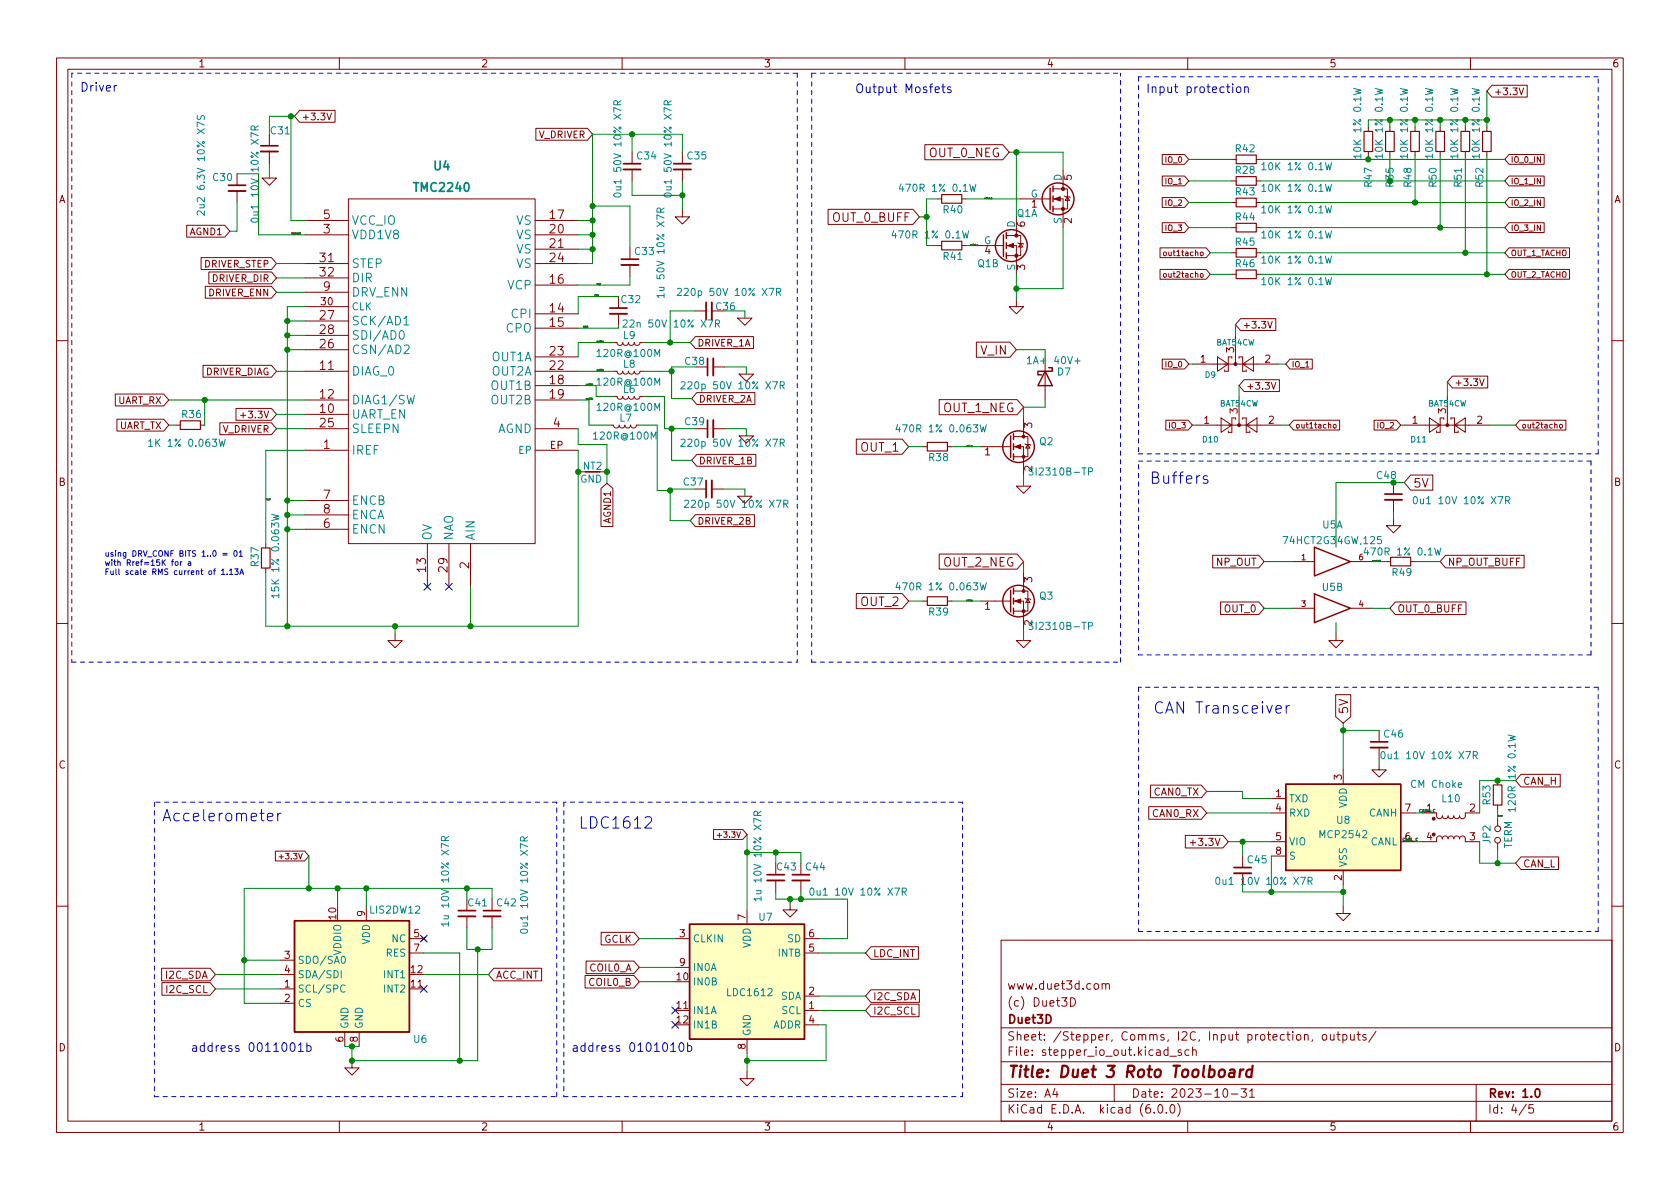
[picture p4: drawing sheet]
<svg xmlns="http://www.w3.org/2000/svg" width="297mm" height="210mm" viewBox="0 0 297 210" stroke-linecap="round" stroke-linejoin="round" font-family="sans-serif">
<g fill="none" stroke="#840000" stroke-width=".18">
<path d="M10 10.2h277v190.1h-277zM12 12.2h273v186.1h-273zM53 19.5h6.2v2.1h-6.2l-.9-1zM57.8 20l.4 1.2 .4-1.2M60 10.2v2M110 10.2v2M160 10.2v2M210 10.2v2M260 10.2v2M263.8 15.1h6.2v2.1h-6.2l-.9-1.1zM268.6 15.6l.4 1.1 .4-1.1M33 39.8h6.7l.9 1.1-.9 1h-6.7z"/>
<path d="M41.9 30.7v2.1M41.9 33.8v2M46.4 31.5h2.5l-1.3 1.3zM47.6 23.7v2.1M47.6 26.8v2M54 39h7.6M61.6 35.2h33v60.9h-33zM94.6 39h7.6M94.7 22.7h9.2l.9 1-.9 1.1h-9.2zM111.8 26.9v2.1M111.8 30v2M120.6 37.1v1.2h1.3l-1.3 1.3-1.2-1.3h1.2"/>
<path d="M120.6 26.9v2.1M120.6 30v2M146.4 37h15l1.2 1.3-1.2 1.4h-15zM163.5 25.6h13.8l1.1 1.3-1.1 1.4h-13.8zM165.7 35.2h.8M170.1 35.2h.7M179.7 38.3v3.4M180.3 35.2h5.1M185.5 35.2h.2M186.2 35.2h1.8v5.1M186.2 33.4h1.8M188 33.4h.7v3.6h-2.5"/>
<path d="M188 30.1v3.3M188.2 34.7l.1 .1h.8l.1 .1M188.7 34.8l.4 .6h-.8zM205.5 31.1h3.9l.8 .9-.8 .9h-3.9zM205.5 39.4h3.9l.8 .9-.8 .8h-3.9zM205.5 27.3h3.9l.8 .9-.8 .9h-3.9zM205.5 34.9h3.9l.8 .9-.8 .9h-3.9zM217.8 35.8h.8M217.8 28.2h.8M217.8 32h.8M222.1 35.8h.8M222.1 28.2h.8"/>
<path d="M222.1 32h.8M241.9 22.5v.7M241.9 26.8v.8M245.7 22.5v.7M245.7 26.8v.8M250.2 22.5v.7M250.2 26.8v.8M254.6 22.5v.7M254.6 26.8v.8M259.1 22.5v.7M259.1 26.8v.8M262.9 22.5v.7"/>
<path d="M262.9 26.8v.8M266.8 34.9h6.2v1.8h-6.2l-.7-.9zM266.8 39.4h6.2v1.7h-6.2l-.7-.8zM266.8 27.3h6.2v1.8h-6.2l-.7-.9zM266.8 31.1h6.2v1.8h-6.2l-.7-.9zM35.6 45.6h12.4l.9 1-.9 1.1h-12.4zM36.3 50.6h11.7l.9 1.1-.9 1h-11.7zM36.9 48.1h11.1l.9 1-.9 1.1h-11.1zM54 41.5h7.6M54 46.6h7.6M54 56.8h7.6M54 59.3h7.6"/>
<path d="M54 54.2h7.6M54 49.1h7.6M54 51.7h7.6M94.6 55.5h7.6M94.6 58h7.6M94.6 50.4h7.6M94.6 41.5h7.6M94.6 44.1h7.6M94.6 46.6h7.6M109.3 52.4v2.1M109.3 55.5v2M111.4 43.8v2"/>
<path d="M111.4 46.9v2M122.8 55h2M122.9 59.5h10.3v2.1h-10.3l-.9-1zM125.9 55h2M130.4 56.3h2.6l-1.3 1.2zM165.7 43.4h.8M170.1 43.4h.7M172.1 43.4h5.1M177.2 43.4h.2M177.9 43.4h1.8v5.1M177.9 41.7h1.8M179.7 53v1.2h1.3l-1.3 1.3-1.3-1.3h1.3"/>
<path d="M179.7 41.7h.8v3.5h-2.6M180 42.9l.1 .1h.7l.2 .2M180.5 43l.3 .7h-.7zM205.1 43.8h8.2l.7 .9-.7 .9h-8.2zM205.1 47.6h8.2l.7 .9-.7 .9h-8.2zM205.8 44.7l.1-.1 .3 .1-.1 .5-.3-.1zM205.8 48.5l.1-.1 .3 .1-.1 .5-.3-.1zM217.8 44.7h.8M217.8 40.3h.8M217.8 48.5h.8M218.4 59.3v5.1M219.3 56.4h6.3v2h-6.3l-.9-1z"/>
<path d="M222.1 44.7h.8M222.1 40.3h.8M222.1 48.5h.8M224.1 56.8l.4 1.2 .4-1.2M266.8 47.6h10.7v1.8h-10.7l-.7-.9zM266.8 43.8h10.7v1.8h-10.7l-.7-.9zM10 60.2h2M20.4 69.7h8.5l.9 1-.9 1.1h-8.5zM20.7 74.1h8.2l.9 1.1-.9 1h-8.2zM31.1 75.2h.8M35.4 75.2h.8M35.9 64.6h12.1l.9 1.1-.9 1h-12.1z"/>
<path d="M38.9 74.8h9.1l.9 1-.9 1.1h-9.1zM41.7 72.2h6.3l.9 1.1-.9 1h-6.3zM42.5 73.4h.9M54 65.7h7.6M54 75.8h7.6M54 79.6h7.6M54 73.3h7.6M54 70.7h7.6M54 61.8h7.6M94.6 65.7h7.6M94.6 75.8h7.6M94.6 79.6h7.6"/>
<path d="M94.6 70.7h7.6M94.6 68.2h7.6M94.6 63.1h7.6M107.9 75.2h.6l.1 .3 .4 .2 .3-.2 .2-.3 .1 .3 .3 .2 .4-.1 .2-.4 .2 .4 .4 .1 .3-.2 .1-.3 .2 .3 .3 .2 .4-.2 .1-.3h.5M108.6 65.7h.5l.1 .3 .4 .2 .4-.2 .1-.3 .1 .3 .3 .2 .4-.2 .2-.3 .2 .3 .5 .1 .2-.1 .1-.3 .2 .3 .4 .2 .3-.2 .2-.3h.5M108.6 60.6h.5l.1 .3 .4 .2 .4-.2 .1-.3 .1 .3 .3 .2 .4-.1 .2-.4 .2 .4 .5 .1 .2-.2 .1-.3 .2 .3 .4 .2 .3-.2 .2-.3h.5M108.6 70.1h.5l.1 .4 .4 .1 .4-.1 .1-.4 .1 .3 .3 .2 .4-.1 .2-.4 .2 .4 .5 .1 .2-.2 .1-.3 .2 .4 .4 .1 .3-.1 .2-.4h.5M123.1 75.8h2M123.1 64.9h2M123.2 69.4h10.3v2.1h-10.3l-.9-1zM126.1 75.8h2M126.1 64.9h2"/>
<path d="M130.7 66.2h2.5l-1.2 1.2zM130.7 77.1h2.5l-1.2 1.3zM151.4 77.7h8.1l1.2 1.3-1.2 1.3h-8.1zM163.2 79h.8M166.1 70.7h13.7l1.2 1.3-1.2 1.3h-13.7zM167.5 79h.8M172.6 60.5h6l1.1 1.3-1.1 1.4h-6zM173.4 79h5.3M179.2 79h1.8v5.1M179.2 77.2h2.5v3.6h-2.5M181 73.9v3.3M181.2 78.5l.2 .1h.7l.1 .1"/>
<path d="M181.7 78.6l.4 .6h-.7zM184.8 63.1v7.6M205.5 63.5h3.9l.8 .9-.8 .9h-3.9zM206.1 74.3h4l.7 .9-.7 .8h-4zM210.8 64.4h15.3M211.5 75.2h15.2M215.3 63.1l1.9 1.3-1.9 1.3zM215.9 73.9l1.9 1.3-1.9 1.2zM217.8 63.4v-.3h-.6v2.6h-.7v-.3M218.4 74.2v-.3h-.6v2.5h-.6v-.2M219.1 63.4v-.3h.6v2.6h.6v-.3M219.1 70.1v5.1"/>
<path d="M219.7 64.4l1.9-1.3v2.6zM219.7 74.2v-.3h.6v2.5h.7v-.2M220 67.1h6.2v2.1h-6.2l-.9-1zM220.3 75.2l1.9-1.3v2.5zM224.8 67.6l.4 1.2 .4-1.2M228.1 63.5h3.9v1.8h-3.9l-.8-.9zM228.7 74.3h8.2v1.7h-8.2l-.7-.8zM235.8 75.1l.1-.1 .3 .1v.6l-.4-.1zM243 74.3h3.9l.7 .9-.7 .8h-3.9zM248.3 75.2h15.2M252.7 73.9l1.9 1.3-1.9 1.2zM255.3 74.2v-.3h-.7v2.5h-.6v-.2"/>
<path d="M255.9 70.1v5.1M256.5 74.2v-.3h.7v2.5h.6v-.2M256.8 66.5h6.2v2.1h-6.2l-.9-1zM257.2 75.2l1.9-1.3v2.5zM261.6 67l.4 1.2 .4-1.2M268.7 74.3h8.2v1.7h-8.2l-.7-.8zM275.8 75.1l.3-.1 .2 .2v.3l-.2 .2-.4-.2zM285 60.2h2M47 96.1v.8M54 93.6h7.6M54 88.5h7.6M54 91.1h7.6"/>
<path d="M75.6 96.1v7.7M79.4 96.1v7.7M83.2 96.1v7.7M104.8 83.4h2.5M106.3 86.4l1-.9 1.1 .9v6.7h-2.1zM122.8 86.5h2M122.9 91h10.5v2.1h-10.5l-.9-1zM123.2 80.4h10.4v2.1h-10.4l-.9-1.1zM125.9 86.5h2M130.4 87.8h2.6l-1.3 1.2zM166.1 98h13.7l1.2 1.3-1.2 1.3h-13.7zM179.7 86h2.5l-1.2 1.2z"/>
<path d="M214.4 98.2h8.2l.9 1.1-.9 1.1h-8.2zM228.6 99.3h3.8M238.8 99.3h3.8M245.1 99.3h.8M246.4 91.7v1.3h1.2l-1.2 1.2-1.3-1.2h1.3M246.4 85.3v2.1M246.4 88.4v2M249.4 84h3.9v2.7h-3.9l-1.1-1.4zM249.4 99.3h.8M255.6 98.2h13.9v2.2h-13.9l-1-1.1zM10 110.2h2M47 100.5v.7"/>
<path d="M69.8 112v1.3h1.3l-1.3 1.2-1.2-1.2h1.2M151.4 105h8.1l1.2 1.3-1.2 1.3h-8.1zM163.2 106.3h.8M167.5 106.3h.8M173.4 106.3h5.3M179.2 106.3h1.8v5.1M179.2 104.5h2.5v3.6h-2.5M179.7 113.3h2.5l-1.2 1.2zM181 101.2v3.3M181.2 105.8l.2 .1h.7l.1 .1M181.7 105.9l.4 .6h-.7zM215.8 106.5h6.8l.9 1.1-.9 1.1h-6.8z"/>
<path d="M228.6 107.6h3.8M236.2 112v1.3h1.3l-1.3 1.2-1.3-1.2h1.3M238.8 107.6h3.8M246.7 106.5h12.5v2.2h-12.5l-1-1.1zM285 110.2h2M203.4 138.8h9l1 1.1-1 1.2h-9zM236.2 122.8h2.6v3.9l-1.3 1.2-1.3-1.2zM237.5 136.1v2.6M243.8 134.9v1.2h1.3l-1.3 1.3-1.2-1.3h1.2M243.8 129.2v2M243.8 132.2v2M264.8 138v.8"/>
<path d="M268.9 136.9h7v2.3h-7l-.9-1.2zM48.7 150.5h5.2l.7 .9-.7 .8h-5.2zM49.3 151.5h.8M82.5 159v2M87 159v2M126.2 146.7h5.1l.8 .9-.8 .8h-5.1zM126.8 147.7h.8M137.2 152.6v2.1M137.2 155.7v2M139.7 159.6v1.3h1.3l-1.3 1.3-1.3-1.3h1.3M141.6 152.6v2.1M141.6 155.7v2"/>
<path d="M203.1 142.6h9.3l1 1.2-1 1.1h-9.3zM209.6 147.7h6.6l1 1.1-1 1.1h-6.6zM210.4 149h1M219.7 151.4v2M219.7 154.4v2.1M224.8 143.8h2.5M224.8 148.8h2.5M224.8 141.2h2.5M224.8 151.4h2.5M237.5 153.9v2.6M247.6 143.8h2.6M247.6 148.8h2.6"/>
<path d="M251.5 143.8h2.5v.7l.5 .3 .4-.2 .1-.3 .1 .3 .3 .2 .5-.1 .1-.4 .2 .3 .3 .2 .4-.1 .1-.4 .1 .3 .3 .1h.4l.3-.4 .1 .4 .5 .1 .3-.4 .1-.6h2.5M251.5 148.8h2.5v-.7l.5-.3 .4 .2 .1 .3 .1-.3 .3-.2 .4 .1 .2 .4 .2-.4h.5l.3 .1v.3l.2-.4 .4-.1 .3 .2 .2 .3 .1-.4 .5-.1 .3 .4 .1 .6h2.5M264.8 142.4v.7M264.8 145v1M264.8 149.1v1M268.9 151.5h6.7v2.3h-6.7l-.9-1.2zM10 160.2h2M28.6 171.2h8.5l1 1.1-1 1.1h-8.5zM28.6 173.8h8.5l1 1.1-1 1.1h-8.5zM49.5 174.9h2.6M49.5 177.4h2.6M49.5 169.8h2.6"/>
<path d="M49.5 172.3h2.6M64.8 160.3v2.5M72.4 174.9h2.5M72.4 166h2.5M72.4 168.5h2.5M74.5 165.6l.8 .8M75.3 165.6l-.8 .8M82.5 162v2.1M87 162v2.1M87.3 171.2h8.5v2.2h-8.5l-.9-1.1zM103.4 172.5h8.7l.9 1.1-.9 1.1h-8.7zM103.6 170h8.5l.9 1.1-.9 1.1h-8.5z"/>
<path d="M106.3 164.9h5.8l.9 1.1-.9 1.1h-5.8zM119.4 166h2.5M119.4 178.7h2.5M119.4 171.1h2.5M132.1 160.9v2.5M142.2 166h2.6M142.2 168.5h2.6M142.2 178.7h2.6M142.2 176.1h2.6M154 167.4h8.4v2.2h-8.4l-1-1.1zM154 175h8.6v2.3h-8.6l-1-1.2zM154 177.6h8.5v2.2h-8.5l-1-1.1z"/>
<path d="M177 166.3h108v32h-108zM189.3 176.4a.76 .76 0 0 1 .9 .8 .76 .76 0 0 1-.9 .7zM194.9 174.1l.2-.2 .3 .1 .1 .9M194.9 173.9v1M195.5 174.1l.2-.2 .4 .1v.9M237.5 160.3v1.2h1.3l-1.3 1.3-1.3-1.3h1.3M285 160.2h2M60 198.3v2M61 182.5v2.5M62.2 187.6v1.2h1.3l-1.3 1.3-1.2-1.3h1.2M63.5 182.5v2.5M110 198.3v2"/>
<path d="M132.1 189.5v1.2h1.2l-1.2 1.3-1.3-1.3h1.3M132.1 183.8v2.5M142.2 181.2h2.6M160 198.3v2M177 194.8h108M177 191.8h108M177 187.8h108M177 181.8h108M186.5 192.5l-.4 1h1M186.9 193v1M197 191.8v3M204.1 196.7v.1"/>
<path d="M204.9 195.4l.2-.1a.81 .81 0 0 1 .6 .7 .81 .81 0 0 1-.3 .8h-.2a.81 .81 0 0 1-.6-.6 .81 .81 0 0 1 .3-.8zM206.2 196.7v.1M206.9 186.8h1.1M207.1 195.4l.1-.1a.81 .81 0 0 1 .6 .7 .81 .81 0 0 1-.3 .8h-.1a.81 .81 0 0 1-.6-.6 .81 .81 0 0 1 .3-.8zM208.2 195.1a1.72 1.72 0 0 1 0 2.3M208.9 185.7l-.4-.1-.2 .2 .1 .3 .5 .1v.4h-.6M210 198.3v2M210.2 185.7l-.4-.1-.3 .3v.4l.1 .3h.6M210.9 185.8l.2-.2 .3 .1 .1 .9M210.9 185.1v1.5M216.4 192.6l.2-.1a.81 .81 0 0 1 .6 .7 .81 .81 0 0 1-.3 .8h-.2a.81 .81 0 0 1-.6-.6 .81 .81 0 0 1 .3-.8zM217.7 193.5h1.2"/>
<path d="M219.4 192.5h1l-.5 .6 .4 .1v.7l-.2 .1h-.5l-.2-.1M220.9 193l.5-.5v1.5M220.9 194h.9M230.6 183.1l.3-.2 .3 .1 .1 .9M230.6 182.9v1M232.1 183.9l-.2 .2M233.9 183.1l.2-.2 .4 .2 .1 .5-.2 .3h-.3l-.2-.1zM235.2 182.9l.1 1h.3l.3-.1M235.9 182.9v1M236.4 182.9h.5M236.6 182.4v1.3l.3 .2M237.4 183l.5-.1 .2 .3v.4l-.1 .3h-.6"/>
<path d="M237.4 182.9v1.5M238.8 182.9l.1 1h.3l.2-.1M239.4 182.9v1M239.9 182.9h.6M240.1 182.4v1.3l.4 .2M241.5 183l-.4-.1-.2 .2 .1 .3 .5 .1v.4h-.6M243.3 182.4l-1.3 1.9M260 198.3v2M261 191.8v6.5M269.9 195.3l-1.3 1.9M271.1 195.3h-.7l-.1 .7 .2-.1 .5 .1 .2 .2-.1 .5-.2 .1-.6-.1"/>
<circle cx="264.8" cy="148.6" r=".51"/>
<circle cx="264.8" cy="146.6" r=".51"/>
</g>
<g fill="none" stroke="#840000" stroke-width=".3">
<path d="M40.4 32.8h3M46.1 25.8h3M110.2 29h3.1M119.1 29h3.1M107.8 54.5h3.1M109.9 45.8h3M124.8 53.5v3M125.1 63.4v3M125.1 74.3v3M124.8 85v3M244.9 87.4h3M242.3 131.2h3.1"/>
<path d="M135.6 154.7h3.1M140.1 154.7h3M218.2 153.4h3M81 161h3.1M85.5 161h3M271.6 192.6l.2-.1a.82 .82 0 0 1 .6 .7 .82 .82 0 0 1-.3 .8h-.2a.81 .81 0 0 1-.6-.6 .81 .81 0 0 1 .3-.8z"/>
</g>
<path d="M217.5 189.2l.2-.1 .5 .1v1.3M218.3 189.6l-.7 .1a.4 .4 0 0 0-.3 .3 .4 .4 0 0 0 .2 .5l.7-.1M219.3 189.1l-.2 1.4M219.9 189.1l-.4 .1-.2 .3M221.4 189.2a.66 .66 0 0 0-1 .3l-.1 .6 .2 .3 .2 .1 .5-.1M221.5 188.5l-.3 2" fill="none" stroke="#840000" stroke-width=".4"/>
<g fill="none" stroke="#840000" stroke-width=".25">
<path d="M185.7 33.3v3.8M186.2 32.9v1M186.2 34.7v1M186.2 36.4v1.1M177.4 41.5v3.8M177.9 41.1v1.1M177.9 42.9v1M177.9 44.7v1M178.7 77.1v3.8M179.2 76.7v1M179.2 78.5v1M184.8 65.7l1.3 2.5h-2.6z"/>
<path d="M185.4 65h.7v.7h-2.6v.6h.6M179.2 80.3v1M232.4 96.8l6.4 2.5-6.4 2.5zM178.7 104.4v3.8M179.2 104v1M179.2 105.8v1M179.2 107.6v1M232.4 105l6.4 2.6-6.4 2.5zM227.3 138.7h20.3v15.2h-20.3zM52.1 162.8h20.3v19.7h-20.3zM121.9 163.4h20.3v20.4h-20.3z"/>
<circle cx="187.1" cy="35.2" r="2.82"/>
<circle cx="178.8" cy="43.4" r="2.82"/>
<circle cx="180.1" cy="79" r="2.79"/>
<circle cx="180.1" cy="106.3" r="2.79"/>
</g>
<g fill="#840000" stroke="#840000" stroke-width=".18">
<path d="M179.5 79l1-.4v.8z"/>
<path d="M178.2 43.4l1-.4v.8z"/>
<path d="M186.4 35.2l1.1-.4v.8z"/>
<path d="M179.5 106.3l1-.4v.8z"/>
<circle cx="181" cy="80.8" r=".25"/>
<circle cx="181" cy="77.2" r=".25"/>
<circle cx="179.7" cy="45.2" r=".28"/>
<circle cx="179.7" cy="41.7" r=".28"/>
<circle cx="255.9" cy="75.2" r=".25"/>
<circle cx="253.5" cy="144.8" r=".25"/>
<circle cx="188" cy="37" r=".28"/>
<circle cx="188" cy="33.4" r=".28"/>
<circle cx="181" cy="108.1" r=".25"/>
<circle cx="181" cy="104.5" r=".25"/>
<circle cx="218.4" cy="64.4" r=".25"/>
<circle cx="219.1" cy="75.2" r=".25"/>
</g>
<g fill="none" stroke="#008484" stroke-width=".18">
<path d="M109.2 18.5l-.1-.6-.2-.1-.3 .1-.1 .6h1.3M109.8 17.8l-.6 .4M118.1 18.5l-.1-.6-.2-.1-.3 .1-.1 .6h1.3M118.7 17.8l-.6 .4M239.3 15.6l1.3 .3-.9 .3 .9 .2-1.3 .3M243.1 15.6l1.3 .3-.9 .3 .9 .2-1.3 .3M247.6 15.6l1.3 .3-.9 .3 .9 .2-1.3 .3M252 15.6l1.3 .3-.9 .3 .9 .2-1.3 .3M256.5 15.6l1.2 .3-.9 .3 .9 .2-1.2 .3M260.3 15.6l1.3 .3-.9 .3 .9 .2-1.3 .3M34.9 20.4v.5l.1 .2h.3l.3-.6 .3-.1 .2 .3v.5M36.1 37.3v.8l-.9-.8-.3 .2 .1 .5"/>
<path d="M44.5 38.7a.69 .69 0 0 1 1.2 .3 .72 .72 0 0 1-1.3-.1zM45.1 23l-.1-.6-.2-.2-.3 .1-.1 .7h1.3M45.7 22.2l-.6 .5M108.6 34.2a.69 .69 0 0 1 1.2 .3 .72 .72 0 0 1-1.3-.1zM116.8 37.5l-.1-.6-.1-.1h-.3l-.2 .7h1.3M117.4 36.8l-.6 .4M117.5 34.2a.69 .69 0 0 1 1.2 .3 .72 .72 0 0 1-1.3-.1zM159.3 32.5l-.3 .9h.8M171.4 32.6l.4 1.2 .2-.9 .2 .9 .3-1.2M223.1 36.7l.4-.3v1.3M223.1 29.1l.4-.3v1.2M223.1 32.9l.4-.3v1.2"/>
<path d="M223.1 37.7h.7M223.1 30h.7M223.1 33.8h.7M234.3 36.4l.3 1.3 .3-1 .2 1 .3-1.3M234.3 28.8l.3 1.2 .3-.9 .2 .9 .3-1.2M234.3 32.6l.3 1.2 .3-.9 .2 .9 .3-1.2M240.6 27.6h-1.3l.4 .4M240.6 27.3v.7M244.4 27.6h-1.3l.4 .4M244.4 27.3v.7M248.9 27.6h-1.3l.4 .4M248.9 27.3v.7"/>
<path d="M253.3 27.6h-1.3l.4 .4M253.3 27.3v.7M257.7 27.6h-1.2l.3 .4M257.7 27.3v.7M261.6 27.6h-1.3l.4 .4M261.6 27.3v.7M70.7 58.6l.3-.1a.83 .83 0 0 1 .6 .6 .83 .83 0 0 1-.3 .8l-.2 .1a.82 .82 0 0 1-.4-1.4zM71.4 56.4l.4-.5v1.6M71.4 57.5h.9M110.2 56.7l.5-.1 .2 .3-.8 .9h.8M117.4 52.3h-1.3l.4 .3M117.4 51.9v.7"/>
<path d="M119.8 51.1l.5-.1 .2 .4-.8 .9h.8M126.5 57.2h.6l.1-.2v-.3l-.7-.1v1.2M126.8 57.2l.4 .6M137.3 51.7l.6-.1 .1-.2v-.3l-.7-.1v1.3M137.6 51.7l.4 .6M158 40.8l-.3 .9h.8M170.2 40.8l.3 1.3 .2-.9 .3 .9 .3-1.3M223.1 45.6l.4-.3v1.2M223.1 41.2l.4-.4v1.3M223.1 49.4l.4-.3v1.3M223.1 46.5h.7M223.1 42.1h.7"/>
<path d="M223.1 50.4h.7M234.3 45.3l.3 1.2 .3-.9 .2 .9 .3-1.2M234.3 40.8l.3 1.3 .3-.9 .2 .9 .3-1.3M234.3 49.1l.3 1.3 .3-1 .2 1 .3-1.3M26.3 78l.3-.3v1.2M26.3 78.9h.7M38.7 77.7l.3 1.2 .3-.9 .2 .9 .3-1.2M71.5 61.2l.5-.2 .3 .2v.2l-.9 1.1h.9M72 69.9l.3 1.5 .3-1.1 .3 1.1 .4-1.5M120.4 77.8l.5-.1 .2 .3-.8 .9h.8M120.4 67.6l.5-.1 .2 .4-.8 .9h.8M137.9 78.3h.7l.1-.2-.1-.3-.7-.1v1.2"/>
<path d="M137.9 68.2l.7-.1 .1-.2-.1-.3-.7-.1v1.3M138.2 78.3l.5 .6M138.2 68.2l.5 .6M158.7 75.1l-.3 .9h.8M173.3 75.1l.3 1.3 .2-.9 .3 .9 .3-1.3M181.6 63.4l.4-.3v1.2M181.6 64.3h.8M190 63.8h1M48 91l1.3 .3-.9 .2 .9 .2-1.3 .3M121 88.6l.5-.1 .3 .3-.8 .9h.8M138.6 89.1h.6l.1-.2-.1-.3-.6-.1v1.2M138.9 89.1l.4 .6"/>
<path d="M182.7 82.8l-.5-.1-.2 .2v.3l.5 .3 .2 .3-.3 .2-.5-.1M192.5 83.4l.6-.1 .1-.1-.1-.3-.6-.2v1.3M241.5 96.8l-.3 .9h.8M250.1 87.9l.1-.1a.68 .68 0 0 1 .4 .7 .68 .68 0 0 1-.4 .6 .84 .84 0 0 1-.1-1.2zM253.7 96.9l.3 1.3 .2-1 .3 1 .3-1.3M266.2 88.5l.6-.1 .1-.2v-.3l-.7-.1v1.3M266.5 88.5l.4 .6M49.3 105.4h-1.3l.4 .3M49.3 105v.7M158.7 103l-.3 .9h.8M173.3 103.1l.3 1.2 .2-.9 .3 .9 .3-1.2M182.7 110.1l-.5-.1-.2 .2v.3l.5 .3 .2 .3-.3 .2h-.5"/>
<path d="M192.5 110.7l.6-.1 .1-.1-.1-.3-.6-.2v1.3M244.3 133l.2-.1a.68 .68 0 0 1 .4 .6 .68 .68 0 0 1-.4 .7 .84 .84 0 0 1-.2-1.2zM260.5 133.6l.6-.1 .1-.2v-.3l-.7-.1v1.3M260.8 133.6l.4 .6M266.6 130l1.3 .3-.9 .2 .9 .3-1.3 .3M78.7 148.6l-.1-.6-.1-.1-.3 .1-.2 .6h1.3M79.3 147.9l-.6 .4M92.7 148.7l-.1-.6-.2-.1h-.3l-.1 .7h1.3M93.3 148l-.6 .4M134 144.2l-.1-.6-.2-.1h-.3l-.1 .7h1.3M134.6 158.9h-1.3l.4 .4M134.6 158.6v.7"/>
<path d="M134.6 143.5l-.6 .4M143.4 157.1l.1-.1a.68 .68 0 0 1 .4 .7 .68 .68 0 0 1-.4 .6 .84 .84 0 0 1-.1-1.2zM159.5 157.7l.6-.1 .2-.1-.1-.3-.7-.2v1.3M159.8 157.7l.5 .6M215.1 155.2l.2-.1a.68 .68 0 0 1 .4 .7 .68 .68 0 0 1-.4 .6 .84 .84 0 0 1-.2-1.2zM231.3 155.8l.6-.1 .1-.1-.1-.4-.6-.1v1.3M231.6 155.8l.4 .6M267.9 143.2h-1.3l.4 .3M267.9 142.8v.7M60.3 171.6v1.3M60.5 169.2l.1-.1a.68 .68 0 0 1 .5 .6 .68 .68 0 0 1-.5 .7 .84 .84 0 0 1-.1-1.2zM61 174.3a.6 .6 0 0 0-.8 .4 .6 .6 0 0 0 .6 .7l.2-.1"/>
<path d="M79.3 163.4h-1.3l.4 .4M79.3 163v.8M92.1 164.5a.75 .75 0 0 1 1.2 .2 .72 .72 0 0 1-1.3-.1z"/>
</g>
<g fill="none" stroke="#840000" stroke-width=".2">
<path d="M166.5 34.4h3.6v1.5h-3.6zM218.6 35h3.5v1.6h-3.5zM218.6 27.4h3.5v1.6h-3.5zM218.6 39.5h3.5v1.5h-3.5zM218.6 31.2h3.5v1.6h-3.5zM241.2 23.2h1.5v3.6h-1.5zM245 23.2h1.5v3.6h-1.5zM249.4 23.2h1.6v3.6h-1.6zM253.9 23.2h1.5v3.6h-1.5zM258.3 23.2h1.5v3.6h-1.5zM262.1 23.2h1.6v3.6h-1.6zM166.5 42.7h3.6v1.5h-3.6z"/>
<path d="M218.6 43.9h3.5v1.6h-3.5zM218.6 47.7h3.5v1.6h-3.5zM31.9 74.4h3.5v1.5h-3.5zM164 78.2h3.5v1.6h-3.5zM46.2 96.9h1.6v3.6h-1.6zM245.9 98.5h3.5v1.6h-3.5zM164 105.5h3.5v1.6h-3.5zM264 138.8h1.6v3.6h-1.6z"/>
</g>
<g fill="none" stroke="#840000" stroke-width=".33">
<path d="M40.4 33.8h3M46.1 26.8h3M110.2 30h3.1M119.1 30h3.1M107.8 55.5h3.1M109.9 46.9h3M125.9 53.5v3M126.1 63.4v3M126.1 74.3v3M125.9 85v3M244.9 88.4h3M242.3 132.2h3.1"/>
<path d="M135.6 155.7h3.1M140.1 155.7h3M218.2 154.4h3M81 162h3.1M85.5 162h3"/>
</g>
<g fill="#ffffc2" stroke="#ffffc2" stroke-width=".18">
<path d="M52.1 162.8h20.3v19.7h-20.3z"/>
<path d="M121.9 163.4h20.3v20.4h-20.3z"/>
<path d="M227.3 138.7h20.3v15.2h-20.3z"/>
</g>
<g fill="none" stroke="#000" stroke-width=".18">
<path d="M175.4 35.1l-.1-.1v.2M172.9 43.4l-.1-.1v.1M104.7 67.9l.1 .1-.1 .1M104.7 70.5h.1l-.1 .1M106.6 65.4h.1v.2M106.6 60.3h.1v.2M106.7 65.4l-.2 .1 .2 .1M106.7 60.4h-.2l.2 .1M171.9 78.9l-.1-.1v.2M47.7 88.2h.1M47.8 88.1l-.1 .3M243.9 99.1h.2"/>
<path d="M243.9 99.1v.2M244.1 99.1l-.1 .2M171.9 106.1l-.1 .2M171.9 106.1h-.1l.1 .1M249.9 148.8h.3M250.7 148.3a.23 .23 0 0 0-.4 .2 .23 .23 0 0 0 .4 .2M265.6 144.2v.1M265.7 144.2h-.1"/>
</g>
<g fill="none" stroke="#0000c2" stroke-width=".18">
<path d="M20.6 15.1l-.3 .1-.1 .2M166.5 15.4h.6M166.7 14.8v1.4l.4 .2M168.1 15.4h-.3l-.3 .2 .1 .2 .5 .1v.4h-.6M218 14.8v.2M218 15.4v1M218.8 15.4h.3l.3 .2v.5l-.3 .3-.3-.1-.2-.2v-.5zM220.1 15.5l.2-.1h.3l.1 1M220.1 15.4v1M31 99.4l.2-.1 .2 .1v.5h-.4zM31.9 99.3v.7M32.2 99.3l-.3 .2"/>
<path d="M33.3 99.4h.4v.6M33.7 99.6l-.4 .1 .1 .3 .3-.1M39.4 97.9h.8M39.4 98.1h.8M41.4 97.5l.2-.1a.53 .53 0 0 1 .3 .5 .53 .53 0 0 1-.3 .5l-.3-.4zM42.3 97.7l.3-.3v1M42.3 98.4h.6M213.5 84.2l-.5-.1-.3 .3 .1 .3 .7 .2 .1 .2-.1 .3-.2 .1-.6-.1M39.2 100.9l.2-.3v1M39.2 101.6h.5M40.2 101.5v.1M40.6 100.9l.3-.3v1"/>
<path d="M40.6 101.6h.6M41.5 100.6h.6l-.3 .4 .3 .1v.4l-.2 .1-.4-.1M42.4 101.6l.3-1 .4 1M42.5 101.3h.5M225.6 125.4l1-.2-.1-.3-.6-.1-.3 .3 .1 .9 .2 .1 .6-.1M227.4 124.8v1.3M228 124.8a.51 .51 0 0 0-.6 .4M47.3 144.5l.9-.2-.1-.4-.5-.1-.3 .3 .1 1 .2 .1 .5-.1M49.1 143.8v1.4M49.7 143.8a.51 .51 0 0 0-.6 .4M114.1 144.6l.3-.2h.4a.54 .54 0 0 1 .3 .9l-1.1 1.1h1.2M51.5 184.5l.2-.1a.83 .83 0 0 1 .5 .6 .83 .83 0 0 1-.3 .8l-.1 .1a.83 .83 0 0 1-.6-.6 .83 .83 0 0 1 .3-.8z"/>
<path d="M52.7 184.8l.5-.4v1.5M52.7 185.9h.9M54.3 185l.4-.1 .3 .3v.4l-.2 .2h-.5M54.3 184.4v1.5M118.6 185.9h.9M120.3 184.5l.1-.1a.83 .83 0 0 1 .6 .6 .83 .83 0 0 1-.3 .8l-.1 .1a.83 .83 0 0 1-.6-.6 .83 .83 0 0 1 .3-.8zM121.6 185l.4-.1 .3 .3v.4l-.1 .2h-.6M121.6 184.4v1.5"/>
</g>
<g fill="none" stroke="#0000c2" stroke-width=".18" stroke-dasharray=".8 .8">
<path d="M12.7 12.9v104.2M141 12.9v104.2M141 12.9h-128.3M143.5 12.9h54.6M143.5 12.9v104.2M201.3 13.6v66.7M282.6 13.6h-81.3M201.3 80.3h81.3M201.3 81.5h80M201.3 82.2v33.6M282.6 80.3v-66.7M12.7 117.1h128.3"/>
<path d="M143.5 117.1h54.6M198.1 117.1v-104.2M201.3 115.8h80M281.3 115.8v-34.3M201.3 121.5v43.2M282.6 121.5h-81.3M27.3 141.9v52M98.4 141.9h-71.1M99.7 141.9v52M170.2 141.9h-70.5M201.3 164.7h81.3M282.6 164.7v-43.2"/>
<path d="M27.3 193.9h71.1M98.4 193.9v-52M99.7 193.9h70.5M170.2 193.9v-52"/>
</g>
<g fill="none" stroke="#008400" stroke-width=".18">
<path d="M262.9 16.1v6.4M41.9 30.7h3.8v10.8h8.3M41.9 35.8v5.1h-1.3M47.6 28.8v2.7M51.4 20.6v18.4h2.6M52.1 20.6h-4.5v3.1M102.2 39h2.6M104.8 36.4h6.6v7.4M111.8 23.7v3.2M111.8 32v2.5h8.8M120.6 26.9v-3.2h-15.8v22.9h-2.6M120.6 32v5.1"/>
<path d="M162.6 38.3h1.2M165.7 35.2h-1.9v8.2h1.9M170.8 35.2h9.5M178.4 26.9h9.6v3.2M179.7 26.9v11.4M210.2 35.8h7.6M210.2 32h7.6M210.2 28.2h7.6M222.9 35.8h43.2M222.9 32h43.2M222.9 28.2h43.2M241.9 27.6v.6"/>
<path d="M245.7 21.2v1.3M245.7 27.6v4.4M250.2 21.2v1.3M250.2 27.6v8.2M254.6 21.2v1.3M254.6 27.6v12.7M259.1 21.2v1.3M259.1 27.6v17.1M262.9 27.6v20.9M262.9 21.2h-21v1.3M48.9 46.6h5.1M48.9 49.1h5.1"/>
<path d="M48.9 51.7h5.1M50.8 59.3h3.2M50.8 56.8h3.2M54 54.2h-3.2v56.5M102.2 44.1h2.6M102.2 41.5h2.6M109.3 52.4h-7.1v3.1M109.3 57.5v.5h-7.1M111.4 48.9v1.5h-9.2M122.8 55h-4.3v5.6M127.9 55h3.8v1.3M170.8 43.4h1.3"/>
<path d="M179.7 48.5v4.5M188 40.3v10.7h-8.3M210.2 40.3h7.6M214 48.5h3.8M214 44.7h3.8M218.4 57.4v1.9M222.9 40.3h43.2M222.9 48.5h43.2M222.9 44.7h43.2M29.8 75.2h1.3M29.8 70.7h24.2M36.2 70.7v4.5"/>
<path d="M48.9 65.7h5.1M48.9 75.8h5.1M48.9 73.3h5.1M50.8 61.8h3.2M54 79.6h-7v16.5M102.2 79.6v31.1h-55.2v-9.5M102.2 75.8v2.8h5.1v6.9M102.2 68.2h3.2v1.9h3.2M102.2 70.7h1.9v4.5h3.8M102.2 65.7h6.4M108.6 60.6h-6.4v2.5M113 75.2h3.2v11.5h2.3"/>
<path d="M113.7 60.6h8.3M113.7 70.1h3.8v5.7h5.6M113.7 65.7h5M118.7 75.8v5.6h3.6M123.1 64.9h-4.4v5.6h3.6M128.1 64.9h3.9v1.3M128.1 75.8h3.9v1.3M160.7 79h2.5M168.3 79h5.1M179.7 61.8h5.1v1.3M184.8 70.7v1.3h-3.8v1.9M210.2 64.4h.6"/>
<path d="M210.8 75.2h.7M219.1 68.2v1.9M226.1 64.4h1.2M226.7 75.2h1.3M247.6 75.2h.7M255.9 67.6v2.5M263.5 75.2h4.5M50.8 88.5h3.2M50.8 91.1h3.2M50.8 93.6h3.2M122.8 86.5h-4.3v5.6h3.5M127.9 86.5h3.8v1.3"/>
<path d="M181 84.1v1.9M181 99.3v1.9M223.5 99.3h5.1M242.6 99.3h2.5M246.4 90.4v1.3M248.3 85.3h-12.1v11.5M250.2 99.3h4.4M69.8 110.7v1.3M83.2 103.8v6.9M160.7 106.3h2.5M168.3 106.3h5.1M181 111.4v1.9"/>
<path d="M223.5 107.6h5.1M236.2 110.1v1.9M242.6 107.6h3.1M213.4 139.9h6.3v1.3h5.1M237.5 129.2h6.3M237.5 127.9v8.2M243.8 134.2v.7M268 138h-6.4v5.8M54.6 151.4v5.7M59.7 157.1v3.2M64.8 157.1v3.2M82.5 157.1v1.9"/>
<path d="M87 159v-1.9h-43.8v20.3h6.3M132.1 147.6v13.3M132.1 150.7h9.5v1.9M137.2 150.7v1.9M137.2 157.7v1.3h12.7v7h-5.1M139.7 159v.6M141.6 157.7v1.3M213.4 143.8h11.4M217.2 148.8h7.6M219.7 148.8v2.6M219.7 156.5v1.2h17.8M224.8 151.4v6.3"/>
<path d="M237.5 156.5v3.8M250.2 148.8h1.3M250.2 143.8h1.3M261.6 148.8v3.8h6.4M264.8 143.1v1.9M264.8 150.1v2.5M38.1 172.3h11.4M38.1 174.9h11.4M43.2 169.8h6.3M74.9 172.3h11.5M74.9 168.5h6.4v19.1M82.5 164.1v3.8h4.5v-3.8"/>
<path d="M84.5 167.9v19.7h-22.3v-2.6M113 166h6.4M113 173.6h6.4M113 171.1h6.4M144.8 168.5h8.2M144.8 178.7h8.2M144.8 176.1h8.2M61 185h2.5M132.1 186.3v3.2M144.8 181.2h1.2v6.4h-13.9"/>
</g>
<path d="M75 103.1l1.2 1.3M76.2 103.1l-1.2 1.3M78.8 103.1l1.2 1.3M80 103.1l-1.2 1.3M74.3 174.3l1.2 1.2M74.3 165.4l1.2 1.2M75.5 174.3l-1.2 1.2M75.5 165.4l-1.2 1.2M118.8 178.1l1.2 1.2M120 178.1l-1.2 1.2M118.8 180.6l1.2 1.2M120 180.6l-1.2 1.2" fill="none" stroke="#000084" stroke-width=".18"/>
<g fill="#008400" stroke="#008400" stroke-width=".18">
<circle cx="62.2" cy="187.6" r=".46"/>
<circle cx="62.2" cy="185" r=".46"/>
<circle cx="81.3" cy="187.6" r=".46"/>
<circle cx="84.5" cy="167.9" r=".46"/>
<circle cx="43.2" cy="169.8" r=".46"/>
<circle cx="50.8" cy="88.5" r=".46"/>
<circle cx="50.8" cy="61.8" r=".46"/>
<circle cx="50.8" cy="59.3" r=".46"/>
<circle cx="50.8" cy="110.7" r=".46"/>
<circle cx="50.8" cy="91.1" r=".46"/>
<circle cx="50.8" cy="93.6" r=".46"/>
<circle cx="118.5" cy="60.6" r=".46"/>
<circle cx="118.7" cy="65.7" r=".46"/>
<circle cx="118.7" cy="75.8" r=".46"/>
<circle cx="118.5" cy="86.7" r=".46"/>
<circle cx="102.2" cy="83.4" r=".46"/>
<circle cx="107.3" cy="83.4" r=".46"/>
<circle cx="139.7" cy="159" r=".46"/>
<circle cx="132.1" cy="187.6" r=".46"/>
<circle cx="137.2" cy="150.7" r=".46"/>
<circle cx="132.1" cy="150.7" r=".46"/>
<circle cx="51.4" cy="20.6" r=".46"/>
<circle cx="36.2" cy="70.7" r=".46"/>
<circle cx="50.8" cy="56.8" r=".46"/>
<circle cx="64.8" cy="157.1" r=".46"/>
<circle cx="59.7" cy="157.1" r=".46"/>
<circle cx="83.2" cy="110.7" r=".46"/>
<circle cx="82.5" cy="157.1" r=".46"/>
<circle cx="54.6" cy="157.1" r=".46"/>
<circle cx="69.8" cy="110.7" r=".46"/>
<circle cx="179.7" cy="51" r=".46"/>
<circle cx="104.8" cy="44.1" r=".46"/>
<circle cx="241.9" cy="28.2" r=".46"/>
<circle cx="179.7" cy="26.9" r=".46"/>
<circle cx="219.7" cy="148.8" r=".46"/>
<circle cx="224.8" cy="157.7" r=".46"/>
<circle cx="141.6" cy="159" r=".46"/>
<circle cx="104.8" cy="39" r=".46"/>
<circle cx="104.8" cy="36.4" r=".46"/>
<circle cx="120.6" cy="34.5" r=".46"/>
<circle cx="104.8" cy="41.5" r=".46"/>
<circle cx="111.8" cy="23.7" r=".46"/>
<circle cx="163.8" cy="38.3" r=".46"/>
<circle cx="262.9" cy="21.2" r=".46"/>
<circle cx="259.1" cy="21.2" r=".46"/>
<circle cx="254.6" cy="21.2" r=".46"/>
<circle cx="250.2" cy="21.2" r=".46"/>
<circle cx="245.7" cy="21.2" r=".46"/>
<circle cx="237.5" cy="129.2" r=".46"/>
<circle cx="264.8" cy="138" r=".46"/>
<circle cx="264.8" cy="152.6" r=".46"/>
<circle cx="237.5" cy="157.7" r=".46"/>
<circle cx="250.2" cy="35.8" r=".46"/>
<circle cx="254.6" cy="40.3" r=".46"/>
<circle cx="259.1" cy="44.7" r=".46"/>
<circle cx="262.9" cy="48.5" r=".46"/>
<circle cx="246.4" cy="85.3" r=".46"/>
</g>
<g font-size="2.8" fill="#0000c2">
<text x="203.2" y="85.6">Buffers</text>
<text x="203.8" y="126.2">CAN Transceiver</text>
<text x="28.6" y="145.3">Accelerometer</text>
<text x="102.2" y="146.5">LDC1612</text>
</g>
<text font-size="2.8" fill="#840000" x="178" y="190.6">Title: Duet 3 Roto Toolboard</text>
<g font-size="2.1" fill="#0000c2">
<text x="14.1" y="16.2">Driver</text>
<text x="151.1" y="16.4">Output Mosfets</text>
<text x="202.6" y="16.4">Input protection</text>
<text x="33.7" y="186">address 0011001b</text>
<text x="101" y="186">address 0101010b</text>
</g>
<g font-size="2.1" fill="#840000">
<text x="164.3" y="27.8">OUT_0_NEG</text>
<text x="57.2" y="41.3">3</text>
<text x="57.2" y="38.7">5</text>
<text x="97.2" y="38.7">17</text>
<text x="97.2" y="41.3">20</text>
<text x="147.4" y="39.2">OUT_0_BUFF</text>
<text x="56.6" y="46.3">31</text>
<text x="97.2" y="43.8">21</text>
<text x="97.2" y="46.3">24</text>
<text x="56.6" y="48.9">32</text>
<text x="57.2" y="51.4">9</text>
<text x="97.2" y="50.2">16</text>
<text x="56.6" y="56.5">27</text>
<text x="56.6" y="59">28</text>
<text x="97.2" y="55.2">14</text>
<text x="97.2" y="57.8">15</text>
<text x="56.6" y="65.4">11</text>
<text x="56.6" y="61.6">26</text>
<text x="97.2" y="65.4">22</text>
<text x="97.2" y="62.9">23</text>
<text x="173.5" y="62.7">V_IN</text>
<text x="56.6" y="70.5">12</text>
<text x="97.2" y="67.9">18</text>
<text x="97.2" y="70.5">19</text>
<text x="56.6" y="73">10</text>
<text x="56.6" y="75.6">25</text>
<text x="97.8" y="75.6">4</text>
<text x="166.8" y="72.9">OUT_1_NEG</text>
<text x="57.2" y="79.4">1</text>
<text x="152.3" y="79.9">OUT_1</text>
<text x="57.2" y="88.3">7</text>
<text x="249.8" y="86.2">5V</text>
<text x="57.2" y="93.3">6</text>
<text x="57.2" y="90.8">8</text>
<text x="75.3" y="101.1" transform="rotate(-90 75.3 101.1)">13</text>
<text x="79.1" y="101.1" transform="rotate(-90 79.1 101.1)">29</text>
<text x="82.9" y="100.5" transform="rotate(-90 82.9 100.5)">2</text>
<text x="166.8" y="100.2">OUT_2_NEG</text>
<text x="152.3" y="107.2">OUT_2</text>
<text x="238.4" y="126.4" transform="rotate(-90 238.4 126.4)">5V</text>
<text x="178" y="178">(c) Duet3D</text>
<text x="178" y="175">www.duet3d.com</text>
<text x="178" y="184">Sheet: /Stepper, Comms, I2C, Input protection, outputs/</text>
<text x="178" y="181">Duet3D</text>
<text x="178" y="186.7">File: stepper_io_out.kicad_sch</text>
<text x="178" y="196.9">KiCad E.D.A. kicad (6.0.0)</text>
<text x="178" y="194.1">Size: A4</text>
<text x="200" y="194.1">Date: 2023-10-31</text>
<text x="263" y="194.1">Rev: 1.0</text>
<text x="263" y="196.9">Id: 4/5</text>
</g>
<g font-size="2.1" fill="#008484">
<text x="73.4" y="33.9">TMC2240</text>
<text x="76.7" y="30.1">U4</text>
<text x="62.1" y="39.7">VCC_IO</text>
<text x="91.3" y="39.7">VS</text>
<text x="62.1" y="42.3">VDD1V8</text>
<text x="62.1" y="47.4">STEP</text>
<text x="91.3" y="42.3">VS</text>
<text x="91.3" y="44.8">VS</text>
<text x="91.3" y="47.4">VS</text>
<text x="62.1" y="49.9">DIR</text>
<text x="62.1" y="52.4">DRV_ENN</text>
<text x="89.7" y="51.2">VCP</text>
<text x="62.1" y="57.5">SCK/AD1</text>
<text x="89.5" y="58.8">CPO</text>
<text x="90.6" y="56.3">CPI</text>
<text x="62.1" y="62.6">CSN/AD2</text>
<text x="62.1" y="60.1">SDI/AD0</text>
<text x="86.9" y="63.9">OUT1A</text>
<text x="62.1" y="66.4">DIAG_0</text>
<text x="62.1" y="71.5">DIAG1/SW</text>
<text x="86.9" y="69">OUT1B</text>
<text x="86.9" y="71.5">OUT2B</text>
<text x="86.9" y="66.4">OUT2A</text>
<text x="62.1" y="74">UART_EN</text>
<text x="62.1" y="76.6">SLEEPN</text>
<text x="87.9" y="76.6">AGND</text>
<text x="62.1" y="80.4">IREF</text>
<text x="62.1" y="89.3">ENCB</text>
<text x="62.1" y="94.4">ENCN</text>
<text x="62.1" y="91.8">ENCA</text>
<text x="76.3" y="95.6" transform="rotate(-90 76.3 95.6)">OV</text>
<text x="80.1" y="95.6" transform="rotate(-90 80.1 95.6)">NAO</text>
<text x="83.9" y="95.6" transform="rotate(-90 83.9 95.6)">AIN</text>
</g>
<g font-size="1.8" fill="#840000">
<text x="35" y="11.9">1</text>
<text x="85" y="11.9">2</text>
<text x="135" y="11.9">3</text>
<text x="185" y="11.9">4</text>
<text x="235" y="11.9">5</text>
<text x="285" y="11.9">6</text>
<text x="10.3" y="35.9">A</text>
<text x="189.5" y="31.9" transform="rotate(-90 189.5 31.9)">5</text>
<text x="285.3" y="35.9">A</text>
<text x="181.2" y="40.1" transform="rotate(-90 181.2 40.1)">6</text>
<text x="182.4" y="36.7">1</text>
<text x="189.5" y="39.5" transform="rotate(-90 189.5 39.5)">2</text>
<text x="174.1" y="45">4</text>
<text x="181.2" y="47.7" transform="rotate(-90 181.2 47.7)">3</text>
<text x="56.8" y="54">30</text>
<text x="212.2" y="64.1">1</text>
<text x="218.2" y="62.3" transform="rotate(-90 218.2 62.3)">3</text>
<text x="223.7" y="64.1">2</text>
<text x="182.5" y="75.7" transform="rotate(-90 182.5 75.7)">3</text>
<text x="212.9" y="74.9">1</text>
<text x="218.8" y="73.1" transform="rotate(-90 218.8 73.1)">3</text>
<text x="224.3" y="74.9">2</text>
<text x="249.7" y="74.9">1</text>
<text x="255.7" y="73.1" transform="rotate(-90 255.7 73.1)">3</text>
<text x="261.1" y="74.9">2</text>
<text x="97.2" y="79.4">EP</text>
<text x="174.1" y="80.5">1</text>
<text x="182.5" y="83.3" transform="rotate(-90 182.5 83.3)">2</text>
<text x="10.3" y="85.9">B</text>
<text x="285.3" y="85.9">B</text>
<text x="215.1" y="100">NP_OUT</text>
<text x="255.9" y="100">NP_OUT_BUFF</text>
<text x="174.1" y="107.8">1</text>
<text x="182.5" y="103" transform="rotate(-90 182.5 103)">3</text>
<text x="182.5" y="110.6" transform="rotate(-90 182.5 110.6)">2</text>
<text x="216.5" y="108.3">OUT_0</text>
<text x="247" y="108.3">OUT_0_BUFF</text>
<text x="10.3" y="135.9">C</text>
<text x="237.2" y="137.9" transform="rotate(-90 237.2 137.9)">3</text>
<text x="285.3" y="135.9">C</text>
<text x="204" y="140.7">CAN0_TX</text>
<text x="225.6" y="141">1</text>
<text x="225.6" y="143.5">4</text>
<text x="248.4" y="143.5">7</text>
<text x="259.9" y="143.5">2</text>
<text x="269.2" y="138.8">CAN_H</text>
<text x="203.8" y="144.5">CAN0_RX</text>
<text x="211.2" y="149.6">+3.3V</text>
<text x="225.6" y="148.6">5</text>
<text x="252.2" y="148.6">4</text>
<text x="259.9" y="148.6">3</text>
<text x="225.6" y="151.1">8</text>
<text x="237.2" y="155.7" transform="rotate(-90 237.2 155.7)">2</text>
<text x="269.2" y="153.4">CAN_L</text>
<text x="59.4" y="162.5" transform="rotate(-90 59.4 162.5)">10</text>
<text x="64.5" y="162" transform="rotate(-90 64.5 162)">9</text>
<text x="73.2" y="165.7">5</text>
<text x="106.7" y="166.7">GCLK</text>
<text x="120.2" y="165.7">3</text>
<text x="131.8" y="162.7" transform="rotate(-90 131.8 162.7)">7</text>
<text x="143" y="165.7">6</text>
<text x="29.4" y="173.1">I2C_SDA</text>
<text x="50.3" y="169.5">3</text>
<text x="50.3" y="172.1">4</text>
<text x="72.7" y="172.1">12</text>
<text x="73.2" y="168.3">7</text>
<text x="87.6" y="173.1">ACC_INT</text>
<text x="104.3" y="171.8">COIL0_A</text>
<text x="119.7" y="173.3">10</text>
<text x="120.2" y="170.8">9</text>
<text x="143" y="168.3">5</text>
<text x="154.3" y="169.2">LDC_INT</text>
<text x="29.6" y="175.6">I2C_SCL</text>
<text x="50.3" y="174.6">1</text>
<text x="50.3" y="177.2">2</text>
<text x="72.7" y="174.6">11</text>
<text x="104.3" y="174.3">COIL0_B</text>
<text x="119.7" y="178.4">11</text>
<text x="143" y="178.4">1</text>
<text x="143" y="175.9">2</text>
<text x="154.3" y="176.9">I2C_SDA</text>
<text x="154.3" y="179.4">I2C_SCL</text>
<text x="10.3" y="185.9">D</text>
<text x="60.7" y="184.3" transform="rotate(-90 60.7 184.3)">6</text>
<text x="63.2" y="184.3" transform="rotate(-90 63.2 184.3)">8</text>
<text x="119.7" y="181">12</text>
<text x="131.8" y="185.5" transform="rotate(-90 131.8 185.5)">8</text>
<text x="143" y="181">4</text>
<text x="285.3" y="185.9">D</text>
<text x="35" y="199.9">1</text>
<text x="85" y="199.9">2</text>
<text x="135" y="199.9">3</text>
<text x="185" y="199.9">4</text>
<text x="235" y="199.9">5</text>
<text x="285" y="199.9">6</text>
</g>
<g font-size="1.8" fill="#008484">
<text x="47.9" y="23.7">C31</text>
<text x="112.7" y="28.2">C34</text>
<text x="121.6" y="28.2">C35</text>
<text x="218.5" y="26.9">R42</text>
<text x="240.7" y="27.3" transform="rotate(-90 240.7 27.3)">10K 1% 0.1W</text>
<text x="244.5" y="27.3" transform="rotate(-90 244.5 27.3)">10K 1% 0.1W</text>
<text x="248.9" y="27.3" transform="rotate(-90 248.9 27.3)">10K 1% 0.1W</text>
<text x="253.4" y="27.3" transform="rotate(-90 253.4 27.3)">10K 1% 0.1W</text>
<text x="257.8" y="27.3" transform="rotate(-90 257.8 27.3)">10K 1% 0.1W</text>
<text x="261.6" y="27.3" transform="rotate(-90 261.6 27.3)">10K 1% 0.1W</text>
<text x="37.7" y="32">C30</text>
<text x="109.9" y="33.6" transform="rotate(-90 109.9 33.6)">0u1 50V 10% X7R</text>
<text x="118.7" y="33.6" transform="rotate(-90 118.7 33.6)">0u1 50V 10% X7R</text>
<text x="159.8" y="33.9">470R 1% 0.1W</text>
<text x="182.2" y="34.9">G</text>
<text x="187.7" y="32" transform="rotate(-90 187.7 32)">D</text>
<text x="218.5" y="34.5">R43</text>
<text x="218.5" y="30.7">R28</text>
<text x="223.8" y="30.1">10K 1% 0.1W</text>
<text x="223.8" y="33.9">10K 1% 0.1W</text>
<text x="242.6" y="33" transform="rotate(-90 242.6 33)">R47</text>
<text x="249.6" y="33" transform="rotate(-90 249.6 33)">R48</text>
<text x="254" y="33" transform="rotate(-90 254 33)">R50</text>
<text x="258.4" y="33" transform="rotate(-90 258.4 33)">R51</text>
<text x="262.3" y="33" transform="rotate(-90 262.3 33)">R52</text>
<text x="36.2" y="36.7" transform="rotate(-90 36.2 36.7)">2u2 6.3V 10% X7S</text>
<text x="45.7" y="38.1" transform="rotate(-90 45.7 38.1)">0u1 10V 10% X7R</text>
<text x="166.9" y="37.7">R40</text>
<text x="179.5" y="40.3" transform="rotate(-90 179.5 40.3)">D</text>
<text x="179.8" y="38.3">Q1A</text>
<text x="187.7" y="39.6" transform="rotate(-90 187.7 39.6)">S</text>
<text x="218.5" y="39">R44</text>
<text x="223.8" y="37.7">10K 1% 0.1W</text>
<text x="112.3" y="45.1">C33</text>
<text x="158.5" y="42.2">470R 1% 0.1W</text>
<text x="166.9" y="46">R41</text>
<text x="172.9" y="47.2">Q1B</text>
<text x="173.9" y="43.2">G</text>
<text x="179.5" y="47.8" transform="rotate(-90 179.5 47.8)">S</text>
<text x="218.5" y="43.4">R45</text>
<text x="218.5" y="47.2">R46</text>
<text x="223.8" y="46.6">10K 1% 0.1W</text>
<text x="223.8" y="42.2">10K 1% 0.1W</text>
<text x="109.9" y="53.6">C32</text>
<text x="117.5" y="51.5" transform="rotate(-90 117.5 51.5)">1u 50V 10% X7R</text>
<text x="121.1" y="52.3">220p 50V 10% X7R</text>
<text x="223.8" y="50.4">10K 1% 0.1W</text>
<text x="62.1" y="54.9">CLK</text>
<text x="110.2" y="59.9">L9</text>
<text x="111.4" y="57.9">22n 50V 10% X7R</text>
<text x="126.6" y="54.9">C36</text>
<text x="105.9" y="63.1">120R@100M</text>
<text x="110.2" y="65">L8</text>
<text x="121.2" y="64.5">C38</text>
<text x="182.1" y="64.4">1A+ 40V+</text>
<text x="105.9" y="68.2">120R@100M</text>
<text x="110.2" y="69.5">L6</text>
<text x="121.7" y="68.8">220p 50V 10% X7R</text>
<text x="187" y="66.4">D7</text>
<text x="32.2" y="73.9">R36</text>
<text x="105.3" y="77.7">120R@100M</text>
<text x="105.9" y="72.6">120R@100M</text>
<text x="109.6" y="74.5">L7</text>
<text x="121.2" y="75.2">C39</text>
<text x="159.4" y="76.4">470R 1% 0.063W</text>
<text x="27.1" y="79">1K 1% 0.063W</text>
<text x="91.7" y="80.3">EP</text>
<text x="103.1" y="83.1">NT2</text>
<text x="121.7" y="79">220p 50V 10% X7R</text>
<text x="164.3" y="81.5">R38</text>
<text x="183.8" y="78.7">Q2</text>
<text x="102.6" y="85.3">GND</text>
<text x="120.9" y="85.8">C37</text>
<text x="122.4" y="89.8">220p 50V 10% X7R</text>
<text x="182.7" y="84.1">SI2310B-TP</text>
<text x="243.5" y="84.7">C48</text>
<text x="251.1" y="89.1">0u1 10V 10% X7R</text>
<text x="233.8" y="93.4">U5A</text>
<text x="45.7" y="100.1" transform="rotate(-90 45.7 100.1)">R37</text>
<text x="227.4" y="96.2">74HCT2G34GW,125</text>
<text x="242" y="98.2">470R 1% 0.1W</text>
<text x="246.2" y="101.8">R49</text>
<text x="49.4" y="104.8" transform="rotate(-90 49.4 104.8)">15K 1% 0.063W</text>
<text x="159.4" y="104.4">470R 1% 0.063W</text>
<text x="183.8" y="106">Q3</text>
<text x="233.8" y="104.5">U5B</text>
<text x="164.3" y="108.8">R39</text>
<text x="182.7" y="111.4">SI2310B-TP</text>
<text x="244.8" y="130.4">C46</text>
<text x="245.4" y="134.2">0u1 10V 10% X7R</text>
<text x="227.8" y="141.9">TXD</text>
<text x="238.1" y="142.9" transform="rotate(-90 238.1 142.9)">VDD</text>
<text x="249.7" y="139.3">CM Choke</text>
<text x="255" y="141.9">L10</text>
<text x="263.5" y="142.2" transform="rotate(-90 263.5 142.2)">R53</text>
<text x="268" y="142.7" transform="rotate(-90 268 142.7)">120R 1% 0.1W</text>
<text x="227.8" y="144.4">RXD</text>
<text x="227.8" y="149.5">VIO</text>
<text x="233.6" y="148.2">MCP2542</text>
<text x="236.4" y="145.7">U8</text>
<text x="242" y="144.4">CANH</text>
<text x="242.2" y="149.5">CANL</text>
<text x="263.5" y="149.1" transform="rotate(-90 263.5 149.1)">JP2</text>
<text x="137.4" y="153.9">C43</text>
<text x="142.5" y="153.9">C44</text>
<text x="220.6" y="152.6">C45</text>
<text x="227.8" y="152">S</text>
<text x="238.1" y="153.4" transform="rotate(-90 238.1 153.4)">VSS</text>
<text x="267.3" y="150.1" transform="rotate(-90 267.3 150.1)">TERM</text>
<text x="65.5" y="161.5">LIS2DW12</text>
<text x="82.8" y="160.3">C41</text>
<text x="87.9" y="160.3">C42</text>
<text x="134.6" y="158.2" transform="rotate(-90 134.6 158.2)">1u 10V 10% X7R</text>
<text x="144.4" y="158.4">0u1 10V 10% X7R</text>
<text x="216.2" y="156.5">0u1 10V 10% X7R</text>
<text x="65.4" y="167.1" transform="rotate(-90 65.4 167.1)">VDD</text>
<text x="69.3" y="166.6">NC</text>
<text x="79.4" y="162.7" transform="rotate(-90 79.4 162.7)">1u 10V 10% X7R</text>
<text x="93.3" y="163.8" transform="rotate(-90 93.3 163.8)">0u1 10V 10% X7R</text>
<text x="122.4" y="166.6">CLKIN</text>
<text x="132.7" y="167.7" transform="rotate(-90 132.7 167.7)">VDD</text>
<text x="134.2" y="162.8">U7</text>
<text x="139.3" y="166.6">SD</text>
<text x="52.6" y="170.4">SDO/SA0</text>
<text x="52.6" y="173">SDA/SDI</text>
<text x="60.3" y="168.9" transform="rotate(-90 60.3 168.9)">VDDIO</text>
<text x="68" y="173">INT1</text>
<text x="68.2" y="169.2">RES</text>
<text x="122.4" y="171.7">IN0A</text>
<text x="137.6" y="169.2">INTB</text>
<text x="52.6" y="175.5">SCL/SPC</text>
<text x="52.6" y="178">CS</text>
<text x="68" y="175.5">INT2</text>
<text x="122.4" y="174.2">IN0B</text>
<text x="122.4" y="179.3">IN1A</text>
<text x="128.8" y="176.1">LDC1612</text>
<text x="138" y="176.8">SDA</text>
<text x="138.2" y="179.3">SCL</text>
<text x="61.6" y="182" transform="rotate(-90 61.6 182)">GND</text>
<text x="64.1" y="182" transform="rotate(-90 64.1 182)">GND</text>
<text x="73.2" y="184.4">U6</text>
<text x="122.4" y="181.9">IN1B</text>
<text x="132.7" y="183.3" transform="rotate(-90 132.7 183.3)">GND</text>
<text x="136.6" y="181.9">ADDR</text>
</g>
<text font-size="1.8" fill="#008400" x="246.4" y="33" transform="rotate(-90 246.4 33)">R35</text>
<g font-size="1.8">
<text x="252.2" y="143.5">1</text>
<text x="248.4" y="148.6">6</text>
</g>
<g font-size="1.7" fill="#840000">
<text x="264.1" y="16.8">+3.3V</text>
<text x="53.3" y="21.3">+3.3V</text>
<text x="95.2" y="24.4">V_DRIVER</text>
<text x="33.6" y="41.6">AGND1</text>
<text x="36.1" y="47.3">DRIVER_STEP</text>
<text x="36.9" y="52.4">DRIVER_ENN</text>
<text x="37.6" y="49.8">DRIVER_DIR</text>
<text x="219.6" y="58.1">+3.3V</text>
<text x="123.2" y="61.3">DRIVER_1A</text>
<text x="20.8" y="71.4">UART_RX</text>
<text x="36.3" y="66.3">DRIVER_DIAG</text>
<text x="123.5" y="71.2">DRIVER_2A</text>
<text x="220.3" y="68.9">+3.3V</text>
<text x="257.1" y="68.2">+3.3V</text>
<text x="20.9" y="75.9">UART_TX</text>
<text x="39.3" y="76.5">V_DRIVER</text>
<text x="43.3" y="74">+3.3V</text>
<text x="123.5" y="82.1">DRIVER_1B</text>
<text x="108" y="92.5" transform="rotate(-90 108 92.5)">AGND1</text>
<text x="123.2" y="92.8">DRIVER_2B</text>
</g>
<g font-size="1.4" fill="#840000">
<text x="206.2" y="28.8">IO_0</text>
<text x="267.1" y="28.8">IO_0_IN</text>
<text x="206.2" y="32.6">IO_1</text>
<text x="267.1" y="32.6">IO_1_IN</text>
<text x="206.2" y="40.8">IO_3</text>
<text x="206.2" y="36.4">IO_2</text>
<text x="267.1" y="36.4">IO_2_IN</text>
<text x="267.1" y="40.8">IO_3_IN</text>
<text x="206.4" y="45.3">out1tacho</text>
<text x="267.1" y="45.3">OUT_1_TACHO</text>
<text x="206.4" y="49.1">out2tacho</text>
<text x="267.1" y="49.1">OUT_2_TACHO</text>
<text x="206.2" y="64.9">IO_0</text>
<text x="228.3" y="64.9">IO_1</text>
<text x="206.8" y="75.7">IO_3</text>
<text x="229" y="75.7">out1tacho</text>
<text x="243.7" y="75.7">IO_2</text>
<text x="269" y="75.7">out2tacho</text>
<text x="230.1" y="99.1">1</text>
<text x="240.3" y="99.1">6</text>
<text x="230.1" y="107.3">3</text>
<text x="240.3" y="107.3">4</text>
<text x="127.4" y="148.1">+3.3V</text>
<text x="50" y="151.9">+3.3V</text>
</g>
<g font-size="1.4" fill="#008484">
<text x="215" y="61.1">BAT54CW</text>
<text x="213.1" y="66.8">D9</text>
<text x="215.7" y="71.9">BAT54CW</text>
<text x="252.5" y="71.9">BAT54CW</text>
<text x="212.7" y="78.2">D10</text>
<text x="249.5" y="78.2">D11</text>
</g>
<g font-size="1.4" fill="#0000c2">
<text x="18.4" y="98.4">using DRV_CONF BITS 1..0 = 01</text>
<text x="18.4" y="100">with Rref=15K for a</text>
<text x="18.4" y="101.6">Full scale RMS current of 1.13A</text>
</g>
<text font-size=".7" x="250.8" y="143.7">CANH_C</text>
<g font-size=".4">
<text x="51.4" y="41.5">VDD1V8</text>
<text x="105" y="52.4">CPI</text>
<text x="105.4" y="50.4">vcp</text>
<text x="103" y="58">CPO</text>
<text x="105.4" y="65.6">out2a</text>
<text x="105.4" y="60.5">out1a</text>
<text x="103.5" y="68.1">out1b</text>
<text x="103.5" y="70.7">out2b</text>
<text x="47" y="88.5">iref</text>
</g>
<g font-size=".3">
<text x="174" y="35.1">out0_A_g</text>
<text x="171.4" y="43.4">out0_B_g</text>
<text x="170.8" y="78.9">out1_g</text>
<text x="242.6" y="99.3">npoutbuff</text>
<text x="170.8" y="106.3">out2_g</text>
<text x="264.8" y="144.4">termr</text>
</g>
</svg>
